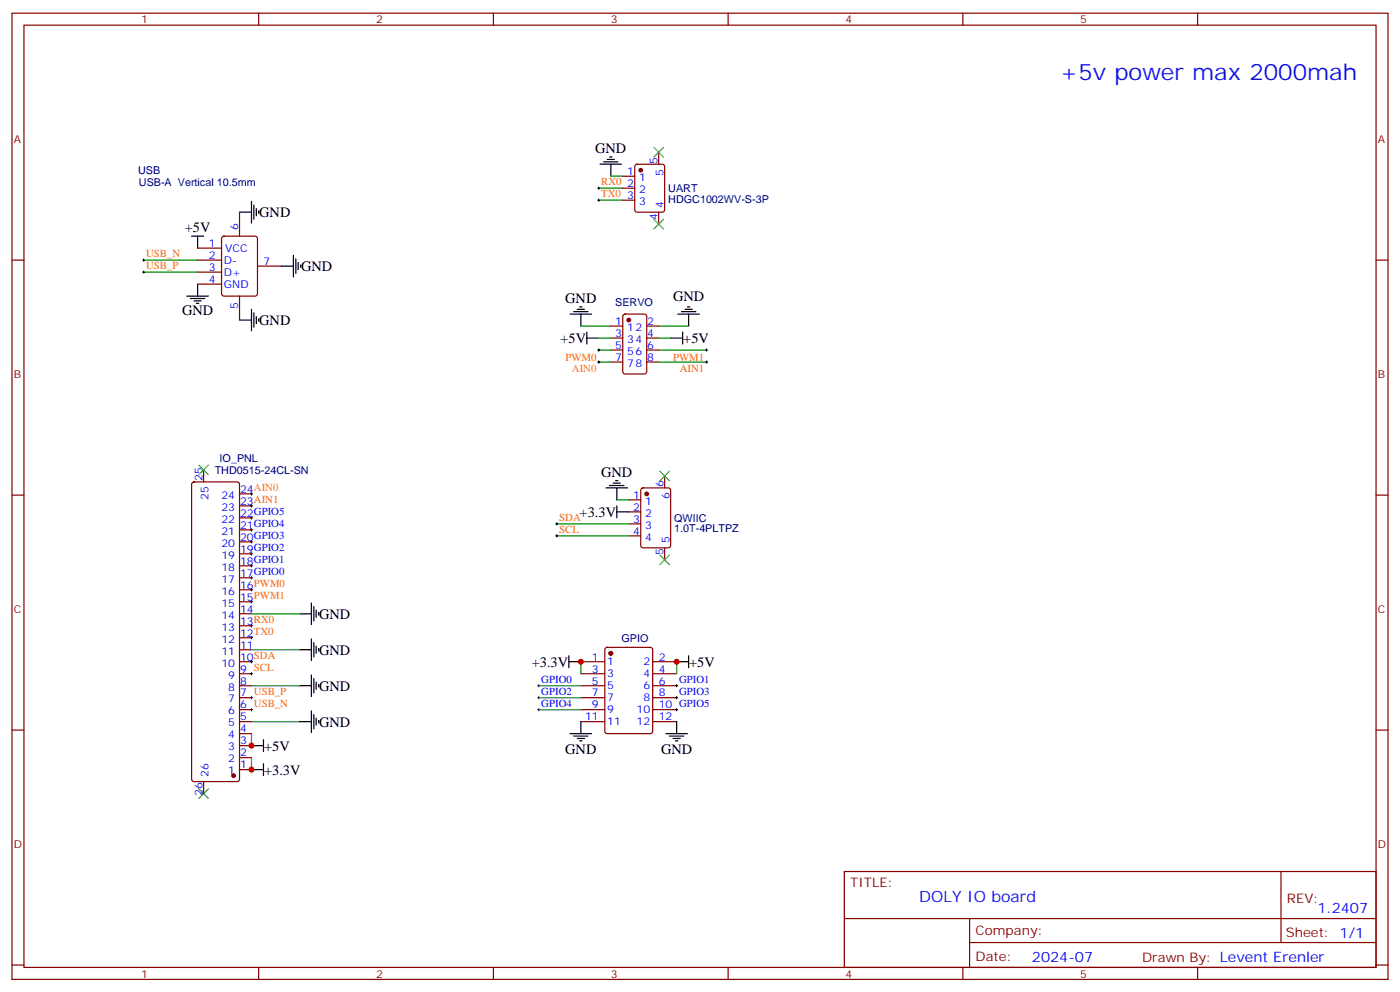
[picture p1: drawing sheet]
<svg xmlns="http://www.w3.org/2000/svg" width="412mm" height="292mm" viewBox="0 0 412 292" stroke-linecap="round" stroke-linejoin="round" font-family="sans-serif">
<g fill="none" stroke="#870000" stroke-width=".35">
<path d="M3.5 3.9h405.4v284.3h-405.4zM7.1 7.4h398.2v277.3h-398.2zM76.2 3.9v3.5M145.3 3.9v3.5M214.5 3.9v3.5M283.6 3.9v3.5M352.8 3.9v3.5M183.4 58.9h3.6M183.4 55.4h3.6M183.4 51.9h3.6M187.2 48.5l.5-.2h7.4l.6 .5 .1 12.9-.5 .7h-7.6l-.7-.4v-13zM194 44.8v3.5"/>
<path d="M3.5 76.6h3.6M58.2 76.6h7.1M58.2 73h7.1M65.5 69.7l.5-.2h9.1l.7 .4v16.5l-.4 .7h-9.4l-.7-.4v-16.5zM70.6 62.4v7.1M75.8 78.3h7.1M194 62.4v3.6M405.3 76.6h3.6M58.2 80.1h7.1M58.2 83.6h7.1M70.6 87.1v7.1M179.9 96h3.5"/>
<path d="M179.9 99.5h3.5M183.7 92.6l.4-.2h5.7l.6 .5 .1 16.5-.5 .6-5.9 .1-.6-.5-.1-16.5zM190.5 96h3.5M190.5 99.5h3.5M179.9 106.5h3.5M179.9 103h3.5M190.5 106.5h3.5M190.5 103h3.5M60 138.3v3.5M3.5 145.7h3.6M56.7 142l.4-.2h12.7l.5 .2 .3 .5v86.8l-.3 .5-.5 .2h-12.7l-.4-.2-.3-.5v-86.8zM70.6 159.5h3.5"/>
<path d="M70.6 155.9h3.5M70.6 152.4h3.5M70.6 148.9h3.5M70.6 145.3h3.5M185.2 147.1h3.5M185.2 150.6h3.5M185.2 154.2h3.5M185.2 157.7h3.5M189 143.8l.4-.2h7.4l.7 .4 .1 16.5-.5 .7h-7.7l-.6-.4-.1-16.5zM195.8 140.1v3.5M405.3 145.7h3.6M70.6 177.1h3.5"/>
<path d="M70.6 173.6h3.5M70.6 170h3.5M70.6 166.5h3.5M70.6 163h3.5M195.8 161.2v3.5M70.6 194.7h3.5M70.6 198.3h3.5M70.6 191.2h3.5M70.6 187.7h3.5M70.6 184.1h3.5M70.6 180.6h3.5M171.1 194.7h7.1"/>
<path d="M171.1 198.3h7.1M178.4 190.7l.5-.2h12.7l.6 .4 .1 24.3-.5 .6-12.9 .1-.7-.5v-24.2zM192.3 194.7h7M192.3 198.3h7M3.5 214.8h3.6M70.6 201.8h3.5M70.6 205.3h3.5M70.6 208.8h3.5M70.6 212.4h3.5M70.6 219.4h3.5M70.6 215.9h3.5M171.1 201.8h7.1"/>
<path d="M171.1 205.3h7.1M171.1 208.8h7.1M171.1 212.4h7.1M192.3 201.8h7M192.3 205.3h7M192.3 208.8h7M192.3 212.4h7M405.3 214.8h3.6M60 230v3.5M70.6 226.5h3.5M70.6 223h3.5M248.7 256.5h156.6v28.2h-156.6z"/>
<path d="M377.3 256.5v20.9M248.7 270.3h156.5M285.6 277.4h119.6M285.6 270.3v14.1M3.5 284h3.6M76.2 284.7v3.5M145.3 284.7v3.5M214.5 284.7v3.5M283.6 284.7v3.5M352.8 284.7v3.5M405.3 284h3.6"/>
</g>
<g fill="none" stroke="#000" stroke-width=".29">
<path d="M176 55.4h.7M176 58.9h.7M176.4 55v.7M176.4 58.6v.7M42 76.6h.7M42.3 76.2v.7M42.3 79.7v.7M42 80.1h.7M176 106.5h.7M176 103h.7M176.4 102.7v.7M176.4 106.2v.7"/>
<path d="M207.8 106.5h.7M207.8 103h.7M208.1 102.7v.7M208.1 106.2v.7M73.7 152.4h.7M73.7 155.9h.7M73.7 159.5h.7M73.7 148.9h.7M73.7 145.3h.7M74.1 145v.7M74.1 148.5v.7M74.1 152v.8"/>
<path d="M74.1 155.6v.7M74.1 159.1v.7M163.7 154.2h.7M163.7 157.7h.7M164 153.8v.7M164 157.3v.7M73.7 163h.7M73.7 166.5h.7M73.7 170h.7M73.7 177.1h.7M73.7 173.6h.7M74.1 162.6v.7"/>
<path d="M74.1 166.2v.7M74.1 169.7v.7M74.1 173.2v.7M74.1 176.7v.7M73.7 184.1h.7M73.7 187.7h.7M73.7 198.3h.7M73.7 194.7h.7M74.1 183.8v.7M74.1 187.3v.7M74.1 194.4v.7M74.1 197.9v.7"/>
<path d="M73.7 208.8h.7M73.7 205.3h.7M74.1 205v.7M74.1 208.5v.7M158.4 208.8h.7M158.4 205.3h.7M158.4 201.8h.7M158.7 201.4v.7M158.7 205v.7M158.7 208.5v.7M199 208.8h.7M199 205.3h.7"/>
<path d="M199 201.8h.7M199.3 201.4v.7M199.3 205v.7M199.3 208.5v.7"/>
</g>
<g fill="none" stroke="#008700" stroke-width=".35">
<path d="M176.4 55.4h7M176.4 58.9h7M179.9 51.9h3.5M42.3 76.6h15.9M42.3 80.1h15.9M171.1 96h8.8M176.4 99.5h3.5M194 96h8.8M194 99.5h3.6M176.4 103h3.5M176.4 106.5h3.5M194 103h14.1"/>
<path d="M194 106.5h14.1M164 154.2h21.2M164 157.7h21.2M181.7 147.1h3.5M74.1 191.2h14.1M74.1 180.6h14.1M171.1 194.7v3.6M199.3 194.7v3.6M74.1 201.8h14.1M74.1 215.9v3.5M74.1 212.4h14.1M158.7 201.8h12.4"/>
<path d="M158.7 205.3h12.4M158.7 208.8h12.4M74.1 223v3.5"/>
</g>
<g fill="none" stroke="#000" stroke-width=".35">
<path d="M74.1 59.3v6.3M176.7 48.3h6.4M177.8 47.6h4.2M178.9 46.9h2.1M179.6 46.2h.7M179.9 48.3v3.6M56.4 69.5h3.6M58.2 69.5v3.5M70.6 62.4h3.5M74.8 60.3v4.3M75.5 61.4v2.1M76.2 62.1v.7"/>
<path d="M82.9 78.3h3.5M86.4 75.1v6.4M87.1 76.2v4.2M87.8 77.3v2.1M88.5 78v.7M55 87.1h6.4M56.1 87.8h4.2M57.1 88.5h2.2M57.9 89.3h.7M58.2 83.6v3.5M70.6 94.2h3.5M74.1 91v6.4"/>
<path d="M74.8 92.1v4.2M75.5 93.1v2.1M76.2 93.8v.7M167.9 92.4h6.4M169 91.7h4.2M170 91h2.2M170.7 90.3h.7M171.1 92.4v3.6M172.9 99.5h3.5M172.9 97.7v3.5M197.6 99.5h3.5M199.7 92.4h6.3"/>
<path d="M200.7 91.7h4.3M201.1 97.7v3.5M201.8 91h2.1M202.5 90.3h.7M202.8 92.4v3.6M178.5 143.6h6.4M179.6 142.9h4.2M180.6 142.2h2.1M181.3 141.5h.7M181.7 143.6v3.5M181.7 148.9v3.5M181.7 150.6h3.5"/>
<path d="M91.7 177.4v6.4M92.4 178.5v4.2M93.1 179.6v2.1M88.2 191.2h3.5M88.2 180.6h3.5M91.7 188v6.4M91.7 198.6v6.4M92.4 189.1v4.2M92.4 199.7v4.2M93.1 190.1v2.2M93.8 180.3v.7M93.8 190.9v.7"/>
<path d="M167.6 194.7h3.5M167.6 193v3.5M199.3 194.7h3.5M202.8 193v3.5M74.1 219.4h3.5M77.6 217.7v3.5M88.2 212.4h3.5M88.2 201.8h3.5M91.7 209.2v6.3M92.4 210.3v4.2M93.1 200.7v2.1M93.1 211.3v2.1"/>
<path d="M93.8 201.4v.7M93.8 212v.7M167.9 215.9h6.4M169 216.6h4.2M170 217.3h2.2M170.7 218h.7M171.1 212.4v3.5M196.1 215.9h6.4M197.2 216.6h4.2M198.3 217.3h2.1M199 218h.7M199.3 212.4v3.5"/>
<path d="M74.1 226.5h3.5M77.6 224.7v3.5"/>
</g>
<g fill="#870000" stroke="#870000" stroke-width=".35">
<circle cx="179.9" cy="192.3" r=".53"/>
<circle cx="190.5" cy="145.3" r=".53"/>
<circle cx="188.7" cy="50.1" r=".53"/>
<circle cx="68.8" cy="228.2" r=".53"/>
<circle cx="185.2" cy="94.2" r=".53"/>
</g>
<path d="M192.6 43.4l2.8 2.8M195.4 43.4l-2.8 2.8M192.6 64.6l2.8 2.8M195.4 64.6l-2.8 2.8M58.6 136.9l2.8 2.8M61.4 136.9l-2.8 2.8M194.4 138.6l2.8 2.9M197.2 138.6l-2.8 2.9M194.4 163.3l2.8 2.9M197.2 163.3l-2.8 2.9M58.6 232.1l2.8 2.8M61.4 232.1l-2.8 2.8" fill="none" stroke="#3c3" stroke-width=".35"/>
<g fill="#c00">
<circle cx="171.1" cy="194.7" r=".88"/>
<circle cx="199.3" cy="194.7" r=".88"/>
<circle cx="74.1" cy="226.5" r=".88"/>
<circle cx="74.1" cy="219.4" r=".88"/>
</g>
<text font-size="6.7" fill="#00f" x="312.2" y="23.6">+5v power max 2000mah</text>
<text font-size="4.6" fill="#00f" x="270.8" y="265.5">DOLY IO board</text>
<g font-size="4.2">
<text x="175.3" y="45.1">GND</text>
<text x="76.4" y="63.9">GND</text>
<text x="54.4" y="68.4">+5V</text>
<text x="88.7" y="79.7">GND</text>
<text x="166.5" y="89.2">GND</text>
<text x="198.3" y="88.6">GND</text>
<text x="53.6" y="92.8">GND</text>
<text x="76.4" y="95.6">GND</text>
<text x="165.1" y="100.9">+5V</text>
<text x="201.3" y="100.9">+5V</text>
<text x="177.1" y="140.3">GND</text>
<text x="170.7" y="152.1">+3.3V</text>
<text x="94" y="182">GND</text>
<text x="94" y="192.6">GND</text>
<text x="156.6" y="196.2">+3.3V</text>
<text x="203" y="196.2">+5V</text>
<text x="94" y="203.2">GND</text>
<text x="94" y="213.8">GND</text>
<text x="77.8" y="220.9">+5V</text>
<text x="166.5" y="222">GND</text>
<text x="194.7" y="222">GND</text>
<text x="77.8" y="227.9">+3.3V</text>
</g>
<g font-size="4.2" fill="#00f">
<text x="388.1" y="268.8">1.2407</text>
<text x="304" y="283.1">2024-07</text>
</g>
<g font-size="3.9" fill="#800">
<text x="250.5" y="261.1">TITLE:</text>
<text x="379.1" y="265.7">REV:</text>
<text x="287.4" y="275.3">Company:</text>
<text x="378.7" y="275.9">Sheet: 1/1</text>
<text x="287.4" y="282.9">Date:</text>
<text x="336.4" y="283">Drawn By: Levent Erenler</text>
</g>
<g font-size="3.2" fill="#800">
<text x="41.6" y="6.9">1</text>
<text x="110.8" y="6.9">2</text>
<text x="179.9" y="6.9">3</text>
<text x="249.1" y="6.9">4</text>
<text x="318.2" y="6.9">5</text>
<text x="4.1" y="42">A</text>
<text x="405.9" y="42">A</text>
<text x="4.1" y="111.1">B</text>
<text x="405.9" y="111.1">B</text>
<text x="4.1" y="180.3">C</text>
<text x="405.9" y="180.3">C</text>
<text x="4.1" y="249.4">D</text>
<text x="405.9" y="249.4">D</text>
<text x="41.6" y="287.7">1</text>
<text x="110.8" y="287.7">2</text>
<text x="179.9" y="287.7">3</text>
<text x="249.1" y="287.7">4</text>
<text x="318.2" y="287.7">5</text>
</g>
<g font-size="3.2" fill="#000080">
<text x="40.7" y="51.2">USB</text>
<text x="40.9" y="54.7">USB-A Vertical 10.5mm</text>
<text x="196.9" y="59.7">HDGC1002WV-S-3P</text>
<text x="196.9" y="56.5">UART</text>
<text x="181.2" y="90.1">SERVO</text>
<text x="64.7" y="135.9">IO_PNL</text>
<text x="63.2" y="139.5">THD0515-24CL-SN</text>
<text x="198.6" y="153.5">QWIIC</text>
<text x="198.6" y="156.7">1.0T-4PLTPZ</text>
<text x="183.1" y="188.8">GPIO</text>
</g>
<g font-size="3.2" fill="#00f">
<text x="184.8" y="51.5">1</text>
<text x="188.3" y="53.3">1</text>
<text x="193.7" y="48.2" transform="rotate(-90 193.7 48.2)">5</text>
<text x="195.4" y="51.7" transform="rotate(-90 195.4 51.7)">5</text>
<text x="184.8" y="58.6">3</text>
<text x="184.8" y="55">2</text>
<text x="188.3" y="56.8">2</text>
<text x="188.3" y="60.3">3</text>
<text x="193.7" y="64.6" transform="rotate(-90 193.7 64.6)">4</text>
<text x="195.4" y="61.1" transform="rotate(-90 195.4 61.1)">4</text>
<text x="70.2" y="67.7" transform="rotate(-90 70.2 67.7)">6</text>
<text x="61.5" y="72.7">1</text>
<text x="61.5" y="76.2">2</text>
<text x="66" y="77.6">D-</text>
<text x="66.3" y="74.1">VCC</text>
<text x="77.6" y="78">7</text>
<text x="61.5" y="79.7">3</text>
<text x="61.5" y="83.3">4</text>
<text x="66" y="81.1">D+</text>
<text x="66" y="84.7">GND</text>
<text x="70.2" y="90.9" transform="rotate(-90 70.2 90.9)">5</text>
<text x="181.3" y="95.6">1</text>
<text x="190.7" y="95.6">2</text>
<text x="181.3" y="99.1">3</text>
<text x="184.7" y="97.4">12</text>
<text x="184.7" y="100.9">34</text>
<text x="190.7" y="99.1">4</text>
<text x="181.3" y="102.7">5</text>
<text x="181.3" y="106.2">7</text>
<text x="184.7" y="104.4">56</text>
<text x="184.7" y="107.9">78</text>
<text x="190.7" y="106.2">8</text>
<text x="190.7" y="102.7">6</text>
<text x="59.6" y="141.6" transform="rotate(-90 59.6 141.6)">25</text>
<text x="195.4" y="143.4" transform="rotate(-90 195.4 143.4)">6</text>
<text x="61.4" y="147.2" transform="rotate(-90 61.4 147.2)">25</text>
<text x="65.2" y="146.8">24</text>
<text x="70.7" y="148.5">23AIN1</text>
<text x="70.7" y="145">24AIN0</text>
<text x="186.5" y="146.8">1</text>
<text x="190" y="148.5">1</text>
<text x="197.2" y="146.9" transform="rotate(-90 197.2 146.9)">6</text>
<text x="65.2" y="153.8">22</text>
<text x="65.2" y="150.3">23</text>
<text x="70.7" y="155.6">21GPIO4</text>
<text x="70.7" y="152">22GPIO5</text>
<text x="186.5" y="150.3">2</text>
<text x="186.5" y="153.8">3</text>
<text x="190" y="152">2</text>
<text x="190" y="155.6">3</text>
<text x="65.2" y="160.9">20</text>
<text x="65.2" y="157.3">21</text>
<text x="70.7" y="159.1">20GPIO3</text>
<text x="186.5" y="157.3">4</text>
<text x="190" y="159.1">4</text>
<text x="197.2" y="159.9" transform="rotate(-90 197.2 159.9)">5</text>
<text x="65.2" y="167.9">18</text>
<text x="65.2" y="164.4">19</text>
<text x="70.7" y="166.2">18GPIO1</text>
<text x="70.7" y="162.6">19GPIO2</text>
<text x="195.4" y="163.4" transform="rotate(-90 195.4 163.4)">5</text>
<text x="65.2" y="171.4">17</text>
<text x="70.7" y="173.2">16PWM0</text>
<text x="70.7" y="169.7">17GPIO0</text>
<text x="65.2" y="178.5">15</text>
<text x="65.2" y="175">16</text>
<text x="70.7" y="176.7">15PWM1</text>
<text x="65.2" y="185.6">13</text>
<text x="65.2" y="182">14</text>
<text x="70.7" y="183.8">13RX0</text>
<text x="70.7" y="180.3">14</text>
<text x="65.2" y="189.1">12</text>
<text x="70.7" y="190.9">11</text>
<text x="70.7" y="187.3">12TX0</text>
<text x="65.2" y="196.1">10</text>
<text x="65.2" y="192.6">11</text>
<text x="70.7" y="197.9">9 SCL</text>
<text x="70.7" y="194.4">10SDA</text>
<text x="174.4" y="194.4">1</text>
<text x="174.4" y="197.9">3</text>
<text x="178.9" y="195.8">1</text>
<text x="189.5" y="195.8">2</text>
<text x="194" y="194.4">2</text>
<text x="194" y="197.9">4</text>
<text x="67.2" y="203.2">8</text>
<text x="67.2" y="199.7">9</text>
<text x="70.7" y="201.4">8</text>
<text x="159.5" y="200.9">GPIO0</text>
<text x="174.4" y="201.4">5</text>
<text x="178.9" y="199.3">3</text>
<text x="178.9" y="202.8">5</text>
<text x="189.5" y="199.3">4</text>
<text x="189.5" y="202.8">6</text>
<text x="194" y="201.4">6</text>
<text x="200" y="200.9">GPIO1</text>
<text x="67.2" y="206.7">7</text>
<text x="70.7" y="208.5">6 USB_N</text>
<text x="70.7" y="205">7 USB_P</text>
<text x="159.5" y="208">GPIO4</text>
<text x="159.5" y="204.4">GPIO2</text>
<text x="174.4" y="205">7</text>
<text x="174.4" y="208.5">9</text>
<text x="178.9" y="206.4">7</text>
<text x="178.9" y="209.9">9</text>
<text x="187.5" y="209.9">10</text>
<text x="189.5" y="206.4">8</text>
<text x="194" y="205">8</text>
<text x="194" y="208.5">10 GPIO5</text>
<text x="200" y="204.4">GPIO3</text>
<text x="67.2" y="213.8">5</text>
<text x="67.2" y="210.3">6</text>
<text x="70.7" y="215.5">4</text>
<text x="70.7" y="212">5</text>
<text x="172.4" y="212">11</text>
<text x="178.9" y="213.4">11</text>
<text x="187.5" y="213.4">12</text>
<text x="194" y="212">12</text>
<text x="67.2" y="220.8">3</text>
<text x="67.2" y="217.3">4</text>
<text x="70.7" y="219.1">3</text>
<text x="67.2" y="227.9">1</text>
<text x="67.2" y="224.4">2</text>
<text x="70.7" y="226.1">1</text>
<text x="70.7" y="222.6">2</text>
<text x="61.4" y="228.7" transform="rotate(-90 61.4 228.7)">26</text>
<text x="59.6" y="234.2" transform="rotate(-90 59.6 234.2)">26</text>
</g>
<g font-size="3.2" fill="#f60">
<text x="177.1" y="54.5">RX0</text>
<text x="177.1" y="58">TX0</text>
<text x="43" y="75.7">USB_N</text>
<text x="43" y="79.2">USB_P</text>
<text x="166.5" y="106.2">PWM0</text>
<text x="198.3" y="106.2">PWM1</text>
<text x="200.2" y="109.6">AIN1</text>
<text x="164.7" y="153.3">SDA</text>
<text x="164.7" y="156.8">SCL</text>
</g>
<text font-size="3.2" fill="#f63" x="168.5" y="109.6">AIN0</text>
</svg>
